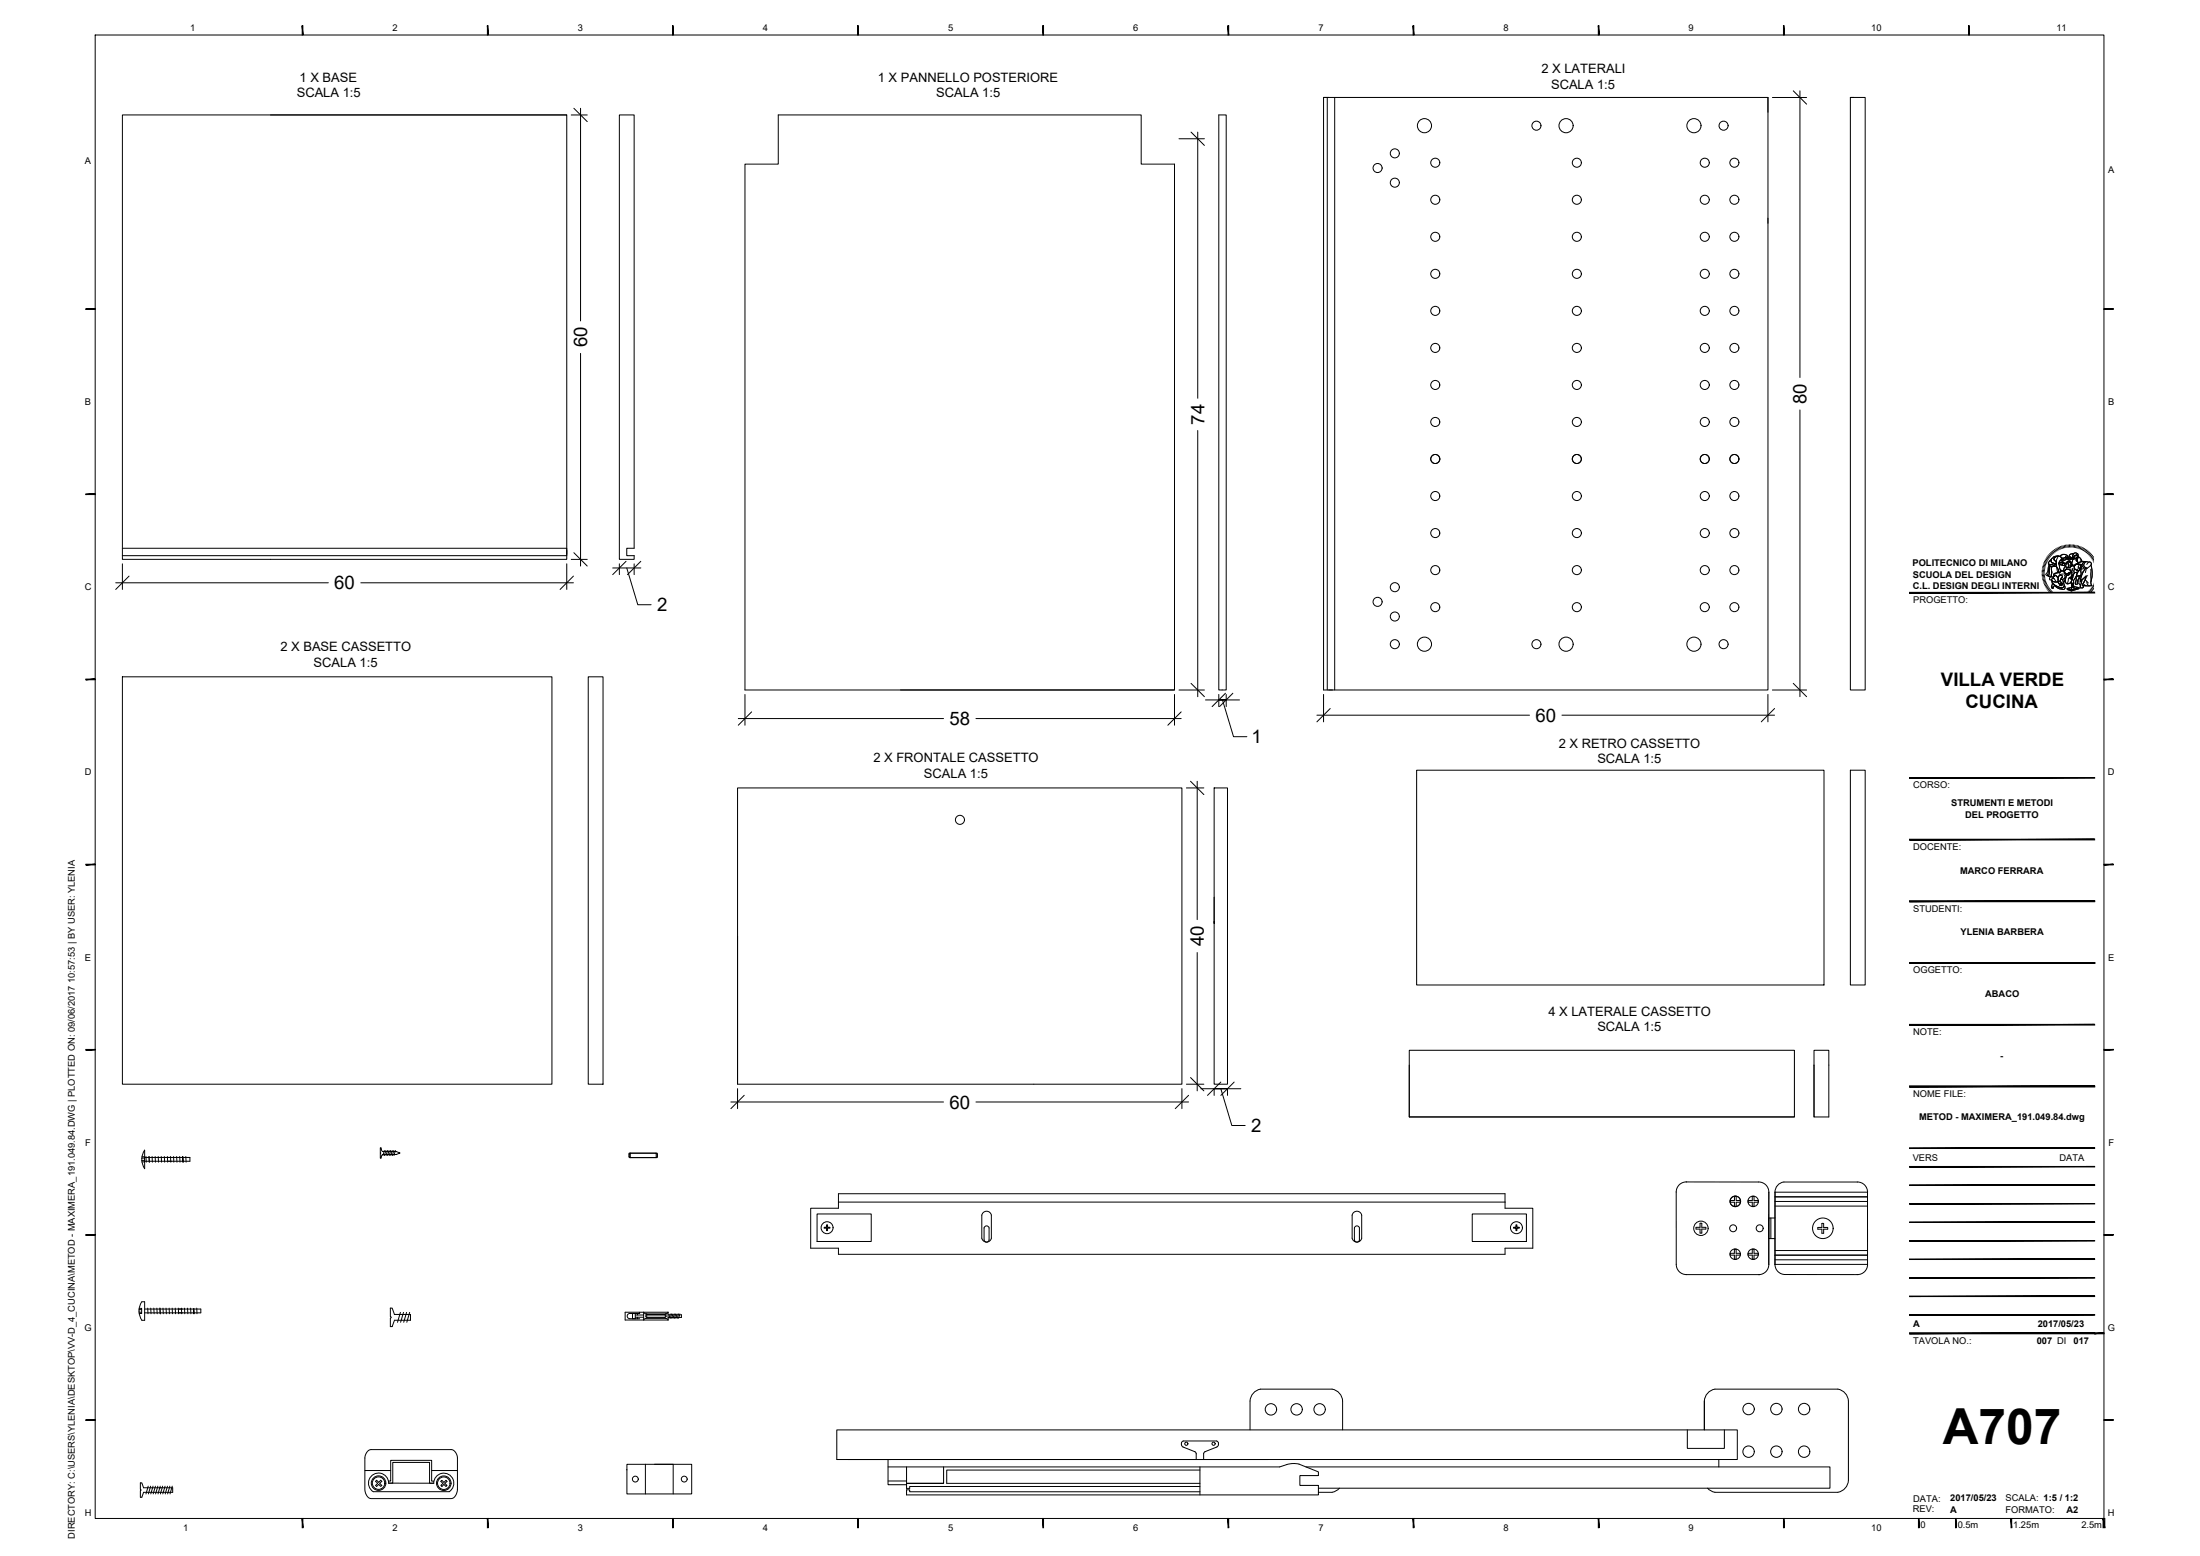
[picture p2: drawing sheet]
<svg xmlns="http://www.w3.org/2000/svg" width="594mm" height="420mm" viewBox="0 0 594 420" stroke-linecap="round" stroke-linejoin="round" font-family="sans-serif">
<!-- layer: VITI E CERNIERE -->
<g fill="none" stroke="#000" stroke-width=".27">
<path d="M38.3 312.8l.2 1.4 .6 1.4M38.3 312.7h.7M38.3 313.4h.7M38.3 312.8l.2-.9 .6-1.3v5M38.4 312.3h.6v1.4h-.6M39.1 312.5h7.2M39.1 313.6h7.2M39.4 312.3l.1 1.5M40.2 312.3l.1 1.5M41.1 312.3v1.5M41.9 312.3l.1 1.5M42.7 312.3l.1 1.5"/>
<path d="M43.5 312.3l.1 1.5M44.4 312.3l.1 1.5M45.2 312.3l.1 1.5M45.2 312.5h6.1v1.1h-6.1M46 312.3l.1 1.5M46.9 312.3v1.5M47.7 312.3l.1 1.5M48.5 312.3l.1 1.5M49.4 313.8l-.1-1.5 .1 1.5M50.2 312.3l.1 1.5M103.8 310.7l-.4 1.3M104.2 310.7l-.4 1.3"/>
<path d="M104.3 311.7h2.7h-3.7l-.4 1.1h-.2l.1-1.5-.1-1.4h.2l.4 1h3.7l1 .4-1 .4M104.3 310.9h2.7M104.6 310.7l-.4 1.3M105.1 310.7l-.4 1.3M105.5 310.7l-.4 1.3M105.9 310.7l-.4 1.3M106.3 310.7l-.4 1.3M106.8 310.7l-.4 1.3M169.9 311.4h7.6v1.2h-7.6zM170.2 311.4h7v1.2h-7M170.2 311.4l-.3 .3v.6l.3 .3M170.2 311.4v1.2"/>
<path d="M177.2 311.4l.3 .3v.6l-.3 .3M455.3 319.2h19.6a2.74 2.74 0 0 1 2.8 2.7M455.4 319.1a2.74 2.74 0 0 0-2.8 2.8v19.5a2.74 2.74 0 0 0 2.8 2.8M501.5 319.2a2.74 2.74 0 0 1 2.8 2.8M501.6 319.2h-19.9a2.74 2.74 0 0 0-2.4 2.7h25M218.9 326.3h7.5v-4h180v4h7.5v10.7h-7.5v1.7h-180v-1.7h-7.5zM220.6 327.8h14.7v7.4h-14.7zM223.2 330.7h.3v.7h.6v.2h-.6v.7h-.3v-.7h-.6v-.2h.6zM226.4 324.6h180M265.1 328.1v6.2a1.32 1.32 0 0 0 1.3 1.1 1.32 1.32 0 0 0 1.3-1.1M265.1 328.1a1.32 1.32 0 0 1 1.3-1 1.32 1.32 0 0 1 1.3 1M266 331.2l.7-.1 .4 .5v3.2a.69 .69 0 0 1-.7 .6 .69 .69 0 0 1-.7-.6v-3.2z"/>
<path d="M267.7 328.1v6.2M365.1 328.1v6.2M365.1 328.1a1.32 1.32 0 0 1 1.3-1 1.32 1.32 0 0 1 1.3 1M366 331.2l.7-.1 .4 .5v3.2a.7 .7 0 0 1-.7 .6 .7 .7 0 0 1-.7-.6v-3.2zM367.7 328.1v6.2a1.32 1.32 0 0 1-1.3 1.1 1.32 1.32 0 0 1-1.3-1.1M397.6 327.8h14.6v7.4h-14.6zM408.7 331.4h.7v-.7h.2v.7h.7v.2h-.7v.7h-.2v-.7h-.7zM458 331.4h1.1v-1.1h.3h.1v1.1h1.1v.5h-1.1l.1 1.1h-.5v-1.1h-1.1zM467.3 338.4h1v-1.1h.5v1.1h1.1v.5h-1.1v1.1h-.5v-1.1h-1zM468.4 323.1h.4v1.1h1.1v.4h-1.1v1.1h-.4v-1.1h-1.1v-.4h1.1zM472.1 338.4h1.1v-1.1h.5v1.1h1v.5h-1v1.1h-.5v-1.1h-1.1zM473.2 323.1h.5v1.1h1v.4h-1v1.1h-.5v-1.1h-1.1v-.4h1.1z"/>
<path d="M477.6 328.9h1.7M477.6 334.4h1.7M477.6 321.9v19.5M478.2 328.9v5.5M479.3 323.2h25M479.3 338.9h25M479.3 337.7h25M479.3 324.4h25M479.3 325.7h25M479.3 321.9v19.5M490.9 331.4h1.1v-1h.4v1h1.1v.5h-1.1v1.1h-.4v-1.1h-1.1zM504.3 321.9v19.6"/>
<path d="M37.6 353.6h.6M37.6 354.3h.6M37.6 353.3h.6v1.4h-.6M38.3 351.5h.8v5h-.8a4.5 4.5 0 0 1 0-5zM39.1 353.5h10.2M39.1 354.5h10.2M39.9 353.2l.1 1.6M40.7 353.2l.1 1.6M41.5 353.2l.1 1.6M42.4 353.2v1.6M43.2 353.2l.1 1.6M44 353.2l.1 1.6"/>
<path d="M44.8 353.2l.1 1.6M45.7 353.2v1.6M46.5 353.2l.1 1.6M47.3 353.2l.1 1.6M48.2 353.2v1.6M48.2 353.5h6v1h-6M49 353.2l.1 1.6M49.8 353.2l.1 1.6M50.6 353.2l.1 1.6M51.5 353.2v1.6M52.4 354.8l-.1-1.6 .1 1.6M53.1 353.2l.1 1.6"/>
<path d="M105.4 353.2h.5l.6 1.7h4.3v1.6h-4.3l-.6 1.7h-.5v-2.2l.3-.3-.3-.3zM108.1 354.4l-.8 2.7M109 354.4l-.8 2.7M109.8 354.4l-.8 2.7M110.6 354.4l-.7 2.7M170.8 356.1v-1.4h.8v1.4M171.6 355.7h2.2M171.6 355.1h2.2M172.1 354.7v.4M172.1 355.7v.4M172.7 356.1h-2.6a.7 .7 0 0 1-.7-.7 .7 .7 0 0 1 .7-.7h2.6v-.4h-3.9v2.1h11.6M172.7 354.3h7.7"/>
<path d="M174.4 355.4l.3-.3h4.8l.3 .3M174.4 355.4l.3 .3h4.8l.3-.3M174.4 355.4h.1M174.4 354.8h.1M174.4 356l.3-.2h4.8l.3 .2zM174.4 354.8h5.4M174.4 354.8l-.6-.5v2.1l.6-.4M174.5 354.8l.2 .1h4.8l.3-.1M179.8 355.4h.1M179.8 354.8h.1M179.8 356l.6 .4M180.4 355h3.6v.7h-3.6"/>
<path d="M180.4 354.3v2.1M180.4 354.3l-.6 .5M181 354.8l-.4 1.2M181.4 354.8l-.4 1.2M181.7 354.8l-.3 1.2M182.1 354.8l-.3 1.2M182.5 354.8l-.4 1.2M182.8 354.8l-.3 1.2M183.2 354.8l-.3 1.2M183.6 354.8l-.4 1.2M455.4 344.2h19.8M477.6 341.4a2.74 2.74 0 0 1-2.7 2.8"/>
<path d="M479.3 340.2h25M501.5 344.2a2.74 2.74 0 0 0 2.8-2.8h-25a2.74 2.74 0 0 0 2.8 2.8h19.5M98.5 397.1v5a2.47 2.47 0 0 0 1.7 2.6h21.6a2.47 2.47 0 0 0 1.7-2.6v-8.4a2.26 2.26 0 0 0-1.7-2.3h-21.6a2.26 2.26 0 0 0-1.7 2.3v3.4h7M101.4 400l.3-.3 .6 .6 .5-.6 .3 .3-.6 .5 .6 .6-.3 .3-.5-.6-.6 .6-.3-.3 .6-.6zM104.9 399.9h.6v-5.6h11.1v5.6h.5M106.1 394.9h9.9v5.6h1.1h-12.2h1.2zM116.6 397.1h6.9M169.3 395.4h17.5v8h-17.5zM174.3 395.4v8M176.8 395.4h5v8M226 394.1h238.1v2M228.9 394.1h113.6"/>
<path d="M239.8 396.1h105.8l2.4-.8 1.7-.1 1.1 .2 5.2 2.1v.9h-5v2.7h5v2.6h-111.2v-1.4h.8v.5h78.4M239.8 394.1v6.8h5M239.8 399.9h5M240.8 394.1h-14.8v-8h243.1v8h-5M244.8 396.1v5.8h.8v-.5h78.4M254.8 396.1v4.4h-10h10M322.6 392l.4 .6M322.6 392l-3.1-1.3a.91 .91 0 0 1-.5-.8 .91 .91 0 0 1 .5-.8h9a.89 .89 0 0 1 .6 .8 .89 .89 0 0 1-.5 .8l-3.2 1.3M323 392.5v1.6M324 396.1v7.6M324 397h-68.4v3.5h68.4M325 392.5v1.6"/>
<path d="M325.5 392l-.5 .6M337.6 386.1v-7.8a3.4 3.4 0 0 1 2.8-3.2h19.3a3.4 3.4 0 0 1 2.9 3.2l-.1 7.8M352.7 396.1h141.5v5.8h-138.2M455.6 386.1v5h10v-5M460.2 386.1v-7.8a3.4 3.4 0 0 1 2.9-3.2h33.2a3.4 3.4 0 0 1 2.8 3.2v21.4a3.5 3.5 0 0 1-2.8 3.3h-33.2l-1.3-.5-.7-.7M37.9 400.4h.4l.5 1.3h7.8v1.3h-7.8l-.5 1.3h-.4v-1.7l.2-.2-.2-.3zM40 401.3l-.6 2.1M40.7 401.3l-.6 2.1M41.3 401.3l-.6 2.1M42 401.3l-.6 2.1M42.6 401.3l-.6 2.1M43.1 401.7h.1"/>
<path d="M43.3 401.3l-.6 2.1M43.9 401.3l-.6 2.1M44.6 401.3l-.6 2.1M45.2 401.3l-.6 2.1M45.9 401.3l-.6 2.1M46.5 401.3l-.6 2.1M105 400.5a2.73 2.73 0 0 0-4.1-2.4 2.73 2.73 0 0 0-.1 4.7h20.5a2.71 2.71 0 0 0-.2-4.7 2.71 2.71 0 0 0-4 2.4M119 400l.3-.3 .6 .6 .5-.6 .3 .3-.6 .6 .6 .5-.3 .3-.5-.6-.6 .6-.3-.3 .6-.5zM361.7 401.8l-.7 .7-1.3 .5h-3.7"/>
<circle cx="223.3" cy="331.5" r="1.61"/>
<circle cx="409.5" cy="331.5" r="1.61"/>
<circle cx="459.3" cy="331.7" r="1.94"/>
<circle cx="468" cy="331.7" r=".94"/>
<circle cx="468.6" cy="338.7" r="1.42"/>
<circle cx="468.6" cy="324.4" r="1.42"/>
<circle cx="473.4" cy="324.4" r="1.42"/>
<circle cx="473.4" cy="338.7" r="1.42"/>
<circle cx="475.2" cy="331.7" r=".94"/>
<circle cx="492.2" cy="331.7" r="2.78"/>
<circle cx="171.6" cy="399.4" r=".79"/>
<circle cx="184.8" cy="399.4" r=".79"/>
<circle cx="320.3" cy="389.8" r=".43"/>
<circle cx="327.7" cy="389.8" r=".43"/>
<circle cx="343.2" cy="380.6" r="1.54"/>
<circle cx="350.1" cy="380.6" r="1.54"/>
<circle cx="356.3" cy="380.6" r="1.54"/>
<circle cx="472.2" cy="380.5" r="1.54"/>
<circle cx="472.2" cy="392" r="1.54"/>
<circle cx="479.7" cy="392" r="1.54"/>
<circle cx="479.7" cy="380.5" r="1.54"/>
<circle cx="487.2" cy="392" r="1.54"/>
<circle cx="487.2" cy="380.5" r="1.54"/>
<circle cx="102.2" cy="400.5" r="1.96"/>
<circle cx="102.2" cy="400.5" r="1.69"/>
<circle cx="119.8" cy="400.5" r="1.96"/>
<circle cx="119.8" cy="400.5" r="1.69"/>
</g>
<!-- layer: ARREDI -->
<g fill="none" stroke="#000" stroke-width=".27">
<path d="M73 31h80v120h-120v-120h120M167.2 31h4v117h-2v2h2v1h-4zM329.1 31h2v155.3h-2zM357.4 26.3h120v160h-120zM358.4 26.3v160M360.4 26.3v160M477.4 26.3v4M499.7 26.3h4v160h-4zM499.7 26.3h1M477.4 58.9v1.4M33 148h120v2h-120M153 148.6v1"/>
<path d="M33 182.8h116v110h-116zM158.8 182.8h4v110h-4zM243.2 186.3h74v-142h-9v-13.3h-98v13.3h-9v142h116M358.8 186.3h1M327.9 212.8h3.6v80h-3.6zM382.5 208h110v58h-110zM499.7 208h4v58h-4zM199.2 252.8v40h120v-80h-120v80M327.9 242.3v7.1v-.6M380.6 287.6v14h104M380.6 283.6h104v18h-104zM489.8 283.6h4v18h-4z"/>
<path d="M489.8 287.6v14"/>
<circle cx="384.7" cy="33.9" r="1.91"/>
<circle cx="414.9" cy="33.9" r="1.22"/>
<circle cx="422.9" cy="33.9" r="1.91"/>
<circle cx="457.4" cy="33.9" r="1.91"/>
<circle cx="465.4" cy="33.9" r="1.22"/>
<circle cx="372" cy="45.4" r="1.22"/>
<circle cx="376.7" cy="41.4" r="1.22"/>
<circle cx="376.7" cy="49.3" r="1.22"/>
<circle cx="387.6" cy="53.9" r="1.22"/>
<circle cx="387.6" cy="43.9" r="1.22"/>
<circle cx="425.8" cy="43.9" r="1.22"/>
<circle cx="425.8" cy="53.9" r="1.22"/>
<circle cx="460.3" cy="43.9" r="1.22"/>
<circle cx="460.3" cy="53.9" r="1.22"/>
<circle cx="468.3" cy="53.9" r="1.22"/>
<circle cx="468.3" cy="43.9" r="1.22"/>
<circle cx="387.6" cy="63.9" r="1.22"/>
<circle cx="387.6" cy="73.9" r="1.22"/>
<circle cx="425.8" cy="63.9" r="1.22"/>
<circle cx="425.8" cy="73.9" r="1.22"/>
<circle cx="460.3" cy="63.9" r="1.22"/>
<circle cx="460.3" cy="73.9" r="1.22"/>
<circle cx="468.3" cy="63.9" r="1.22"/>
<circle cx="468.3" cy="73.9" r="1.22"/>
<circle cx="387.6" cy="83.9" r="1.22"/>
<circle cx="387.6" cy="93.9" r="1.22"/>
<circle cx="425.8" cy="83.9" r="1.22"/>
<circle cx="425.8" cy="93.9" r="1.22"/>
<circle cx="460.3" cy="83.9" r="1.22"/>
<circle cx="460.3" cy="93.9" r="1.22"/>
<circle cx="468.3" cy="83.9" r="1.22"/>
<circle cx="468.3" cy="93.9" r="1.22"/>
<circle cx="387.6" cy="103.9" r="1.22"/>
<circle cx="387.6" cy="113.9" r="1.22"/>
<circle cx="425.8" cy="103.9" r="1.22"/>
<circle cx="425.8" cy="113.9" r="1.22"/>
<circle cx="460.3" cy="103.9" r="1.22"/>
<circle cx="460.3" cy="113.9" r="1.22"/>
<circle cx="468.3" cy="103.9" r="1.22"/>
<circle cx="468.3" cy="113.9" r="1.22"/>
<circle cx="387.6" cy="123.9" r="1.22"/>
<circle cx="387.6" cy="133.9" r="1.22"/>
<circle cx="425.8" cy="123.9" r="1.22"/>
<circle cx="425.8" cy="133.9" r="1.22"/>
<circle cx="460.3" cy="123.9" r="1.22"/>
<circle cx="460.3" cy="133.9" r="1.22"/>
<circle cx="468.3" cy="123.9" r="1.22"/>
<circle cx="468.3" cy="133.9" r="1.22"/>
<circle cx="376.7" cy="158.6" r="1.22"/>
<circle cx="387.6" cy="153.9" r="1.22"/>
<circle cx="387.6" cy="143.9" r="1.22"/>
<circle cx="425.8" cy="143.9" r="1.22"/>
<circle cx="425.8" cy="153.9" r="1.22"/>
<circle cx="460.3" cy="153.9" r="1.22"/>
<circle cx="460.3" cy="143.9" r="1.22"/>
<circle cx="468.3" cy="153.9" r="1.22"/>
<circle cx="468.3" cy="143.9" r="1.22"/>
<circle cx="372" cy="162.5" r="1.22"/>
<circle cx="376.7" cy="173.9" r="1.22"/>
<circle cx="376.7" cy="166.5" r="1.22"/>
<circle cx="384.7" cy="173.9" r="1.91"/>
<circle cx="387.6" cy="163.9" r="1.22"/>
<circle cx="414.9" cy="173.9" r="1.22"/>
<circle cx="422.9" cy="173.9" r="1.91"/>
<circle cx="425.8" cy="163.9" r="1.22"/>
<circle cx="457.4" cy="173.9" r="1.91"/>
<circle cx="460.3" cy="163.9" r="1.22"/>
<circle cx="465.4" cy="173.9" r="1.22"/>
<circle cx="468.3" cy="163.9" r="1.22"/>
<circle cx="259.2" cy="221.4" r="1.22"/>
</g>
<!-- layer: G-ANNO-LOGO -->
<g fill="none" stroke="#000" stroke-width=".27">
<path d="M551.4 154.7h.7M551.4 154.4h.7M551.4 154l.7 .1M551.5 153.6l.7 .1M551.5 153.3l.7 .1M551.6 152.9l.7 .2M551.7 152.6l.7 .2M551.8 152.3l.7 .2M551.9 151.9l.7 .3M552.1 151.6l.6 .3M552.1 155l-.7 .1M552.1 155.4h-.7"/>
<path d="M552.1 155.7l-.6 .1M552.2 156l-.7 .1M552.2 151.3l.6 .3M552.3 156.3l-.7 .2M552.3 156.6l-.6 .2M552.4 151l.6 .3M552.4 157l-.6 .2M552.6 157.3l-.7 .2M552.6 150.6l.6 .4M552.7 157.6l-.6 .2M552.8 150.4l.5 .3M552.8 157.9l-.6 .3"/>
<path d="M553 158.1l-.6 .4M553 150.1l.5 .4M553.1 158.4l-.5 .4M553.2 149.8l.5 .4M553.3 152.4h.7a.85 .85 0 0 0 1.2-.1l.1 .6-.9 .1a.81 .81 0 0 1-1.1-.5zM553.3 158.7l-.5 .4M553.3 152.3l.1 .5M553.5 149.5l.4 .5M553.5 152.8l-.3 .6-.1 1.3-.4 .7 .4 .2M553.5 159l-.5 .4M553.6 151.4l.3-.3v.3a.81 .81 0 0 0 .9 .8l.4 .1-.2 .1a.73 .73 0 0 1-1 0l-.4 .1a.51 .51 0 0 1-.5-.5 .51 .51 0 0 1 .4-.5zM553.7 149.3l.5 .4"/>
<path d="M553.7 159.2l-.5 .4M553.7 152.9l-.3 .6v1.3l-.3 .7 .8 .2M553.7 152.9l.5 .1-.3 .6 .1 2.1-.3 .1-.6-.3 .3-.7v-1.4zM553.9 151.1l-.5 .5a.44 .44 0 0 0-.3 .6 .44 .44 0 0 0 .5 .3l.5-.1 .5 .2 .6-.3M553.9 159.5l-.5 .4M554 149l.4 .5M554 156.5a1.23 1.23 0 0 0 1.8 .5M554 150.9l.7-.6 1.2-.1a.87 .87 0 0 0-.9 .2 .87 .87 0 0 0-.2 .9l.5 .2-.1 .8-.5-.1a.77 .77 0 0 1-.8-.8zM554.1 156.8l.1 .6 .7 .7 2 .8M554.1 156.8l.6 .3 1.1-.1 .3 1 .3-.2 .2 .3-.1-.5 .3 .4-.2-.4 .4 .1-.8-.7 .3-.7 .4 .1 .4 1.1a.79 .79 0 0 1 0 .9 .79 .79 0 0 1-1 .3l-1.6-.8-.5-.5zM554.1 159.7l-.4 .5M554.2 152.9h1.1l.6 1.2v.4l-.4 .2a.6 .6 0 0 0-.8 .7l.1 .1-.4 .4a.56 .56 0 0 1-.5-.8l.1-1.7z"/>
<path d="M554.2 153l-.3 .4 .1 2.3M554.2 148.8l.5 .5M554.3 157.5l-.1 .2a.82 .82 0 0 0 0 1.2l.3-.2-.2-.1a.51 .51 0 0 1 .5-.4 .51 .51 0 0 1 .5 .3l.8 .5a1.3 1.3 0 0 0 1.5-.1l-.2-.8M554.3 157.5l1.5 1a1.01 1.01 0 0 0 1.7-.4 .66 .66 0 0 1 0 .9 .66 .66 0 0 1-.9 .1l-1.3-.6a.44 .44 0 0 0-.5-.3 .44 .44 0 0 0-.4 .4v.3h-.2a.82 .82 0 0 1 0-1.2zM554.4 159.9l-.5 .5M554.5 155.9h-.1a.5 .5 0 0 0-.7-.1 .5 .5 0 0 0 0 .8 .73 .73 0 0 1 .8-.4 .73 .73 0 0 1 .6 .6M554.5 148.6l.4 .5M554.7 155.6l.4-.3 .1 .2a.73 .73 0 0 1 .5 1l.1 .5a1.53 1.53 0 0 1-1.7-.2l-.2-.3 .7-.3-.1-.2zM554.7 154.9l1.2-.4 .2 .2 .4-.5 .8 .1 .4 .4a.99 .99 0 0 1 0 1.2 .99 .99 0 0 1-1.1 .4l.1-.3a.44 .44 0 0 0-.1-.7 .44 .44 0 0 0-.6 .3l-.2 .4-.6-.6a.34 .34 0 0 1-.5 0 .34 .34 0 0 1 0-.5zM554.8 148.4l.4 .5M554.9 150.5a.93 .93 0 0 1 1.1-.3 .93 .93 0 0 1 .6 .9l-.3 .3a1.01 1.01 0 0 0-.2 1.5 1 1 0 0 0 .7 1.2l-.4 .1-.3 .5-.2-.2v-.5l-.6-1.3v-1.2a.56 .56 0 0 1-.6-.3 .56 .56 0 0 1 .2-.7zM555 155.3l.8 .7"/>
<path d="M555.1 155.4l-.6 .4 .1 .4M555.1 148.2l.4 .6M555.3 152.9h-1.4a.68 .68 0 0 0-.8 .1 .68 .68 0 0 0-.1 .8l-.1 .6-.5 .7 .3 .3M555.4 148l.3 .6M555.4 153.2l.3 1.4M555.7 150.5l-.4 1v1.5l.5 .7 .2 1 .3-.1 .1-.4 .4-.1a1.04 1.04 0 0 1-.7-1.4 .95 .95 0 0 1 .3-1.3 .84 .84 0 0 0 0-1.1 .84 .84 0 0 0-1.1-.2l-.8 .3-.5 .5-.1 .5a.81 .81 0 0 0 .9 .8l.3 .1M555.7 147.8l.3 .6M555.8 154.5l-.3 .2a.72 .72 0 0 0-.9 .7l.2 .1M555.9 150.2a1 1 0 0 0-1.2 1l.5 .3M556.1 147.7l.2 .6M556.2 155.3a.47 .47 0 0 1 .7 .1 .47 .47 0 0 1-.3 .7l-.4 .9 .8 .7-.4-.1 .2 .4-.3-.4 .1 .5-.2-.3-.3 .2 .1-.3-.4-.5v-1.2zM556.2 155.3a.47 .47 0 0 1 .7 .1 .47 .47 0 0 1-.3 .7l-.4 .9 .8 .7-.4-.1 .2 .4-.3-.4 .1 .5-.2-.3-.3 .2 .1-.2-.4-.6v-1.2z"/>
<path d="M556.2 151.5l.3-.3 .6-.1-.1 .6-1.1 .5zM556.2 152l.8-.2 .2 .2-.3 .1 .1 .5a.6 .6 0 0 1-.8-.6zM556.2 152a.56 .56 0 0 0 .8 .6M556.3 150.2l.7-.5 1.1 .2a.3 .3 0 0 1 .3 .3 .3 .3 0 0 1-.4 .3l-.2-.2-.7 .5-.5-.2M556.4 147.6l.2 .6M556.5 150l1.1-.3 .7 .4a.22 .22 0 0 1 .1 .3 .22 .22 0 0 1-.3 .1l-.3-.2-.5 .4-.3 .1-.7-.5zM556.6 150.6l.7 .1 .5-.4 .3 .2-.2 .6-.4 .2-.4-.2-.6 .1zM556.7 147.4l.2 .7M556.8 154.1l.7 .3 .4 .6a.76 .76 0 0 1-.4 1.1M556.9 152.1h.9l-.3 .1a.38 .38 0 0 1-.4 .5 .38 .38 0 0 1-.2-.6zM556.9 156.5l.4 1a.79 .79 0 0 1 0 .9 .79 .79 0 0 1-.9 .3M557 151.7l.2 .3"/>
<path d="M557.1 151.5l-.1 .2-1.1 .5M557.1 155l-.8 .2M557.1 147.3l.2 .7M557.1 151.1l-.3 .5M557.2 154.7l.7 .5M557.3 152a.33 .33 0 0 0-.4 .3 .33 .33 0 0 0 .4 .4 .33 .33 0 0 0 .2-.5l.3-.1h-.6M557.4 155.1a.7 .7 0 0 1 .1 1 .7 .7 0 0 1-.9 .2M557.4 154.4v-.3l.6-.5 1 .3 .1 .3a.25 .25 0 0 1 .2 .4 .25 .25 0 0 1-.4 0l-1 .4 .6 .4 .4-.3 .1-.4a.44 .44 0 0 0 .3-.4 .44 .44 0 0 0-.4-.4l-.9-.2-.6 .7-.1-.1v-.5l.4-.8 .3 .2h1.1l.5-.4-.1-.3 .7 .2 .1 1a.71 .71 0 0 0-.1 1l-.4 .6-.4 .2-.2 .5-.3-.1 .2 .3a.23 .23 0 0 1 .3 0 .23 .23 0 0 1 0 .4l.2-.3-.2 .5a.89 .89 0 0 1-1.1 .9l-.9-.7 .3-.6 .2-1.1M557.4 154.1l.6-.5 .6 .1 .5 .4a.3 .3 0 0 1 .1 .5 .3 .3 0 0 1-.4 0l-.3 .2a.5 .5 0 0 1-.5 .3 .5 .5 0 0 1-.5-.5zM557.4 147.2l.2 .7M557.4 157l.8 .6M557.6 151.1h.1"/>
<path d="M557.7 150.7l.2 .1M557.7 153a1.27 1.27 0 0 0-.4 1.3M557.7 156.4l.1 .9M557.8 147.2l.1 .7M557.8 150.7v.1M557.9 155l1.1-.4-.1 .5-.5 .3zM557.9 155.8l-.3 .9-.4 .5M558 155.1l-.1 .1M558.1 150.9l.8-.2a.29 .29 0 0 1 .2 .4 .29 .29 0 0 1-.5 .1zM558.1 147.1l.1 .7M558.1 150.5l-.2 .6-.3 .2-.5-.2-.5 .1M558.2 151.7l.8-.2 .6 1.1a.22 .22 0 0 1-.2 .3 .22 .22 0 0 1-.2-.1 .22 .22 0 0 1 .1-.3l-.2-.7a.44 .44 0 0 0-.6-.1 .44 .44 0 0 0 0 .7l.1 .3a.46 .46 0 0 1-.4 .5 .46 .46 0 0 1-.5-.4z"/>
<path d="M558.2 158.9l1.1 .4v.2l-1.1-.3zM558.2 158.9l2-.5 1.2 .3-2.1 .6zM558.5 151.7l.4-.1 .4 .7a.64 .64 0 0 1-.1 .7 .64 .64 0 0 1-.6 .2zM558.5 147.1v.7M558.5 150.7l.1-.3a.5 .5 0 0 1 .6 0 .5 .5 0 0 1 .2 .6h-.3M558.6 155.2h.1M558.6 156.1l-.4 1.5 1.1-.2M558.6 150.4a.5 .5 0 0 1 .5 0 .5 .5 0 0 1 .3 .6h-.3l-.2-.3v.1l-.4-.1zM558.6 154.8l.2 .1M558.7 155.1h.1M558.7 154.9h.1M558.8 151.9h.1"/>
<path d="M558.8 151.8l-.2 .2M558.8 147.1v.7M558.9 150.8l-.4-.1-.4 .2h.3a.36 .36 0 0 0 .4 .3 .36 .36 0 0 0 .3-.4l-.2-.1 .1 .2M558.9 153.2l.1 .7M558.9 155.9l.3 .1 .2-.6 .4-.1-.2 1-.2 .3a.23 .23 0 0 0 0-.4 .23 .23 0 0 0-.3 0zM559 154.6l-.2 .5a.5 .5 0 0 1-.8 0M559 151.7l.3 .3-.1 .1M559.2 151.9a.43 .43 0 0 0-.7-.2 .43 .43 0 0 0 0 .7 .49 .49 0 0 1 0 .8 .49 .49 0 0 1-.7-.5l.3-.9 .7-.3 .5 .2 .3 .9a.23 .23 0 0 1-.2 .3 .23 .23 0 0 1-.2-.3M559.2 147.1v.7M559.3 152.2l-.2 .1M559.3 152a.41 .41 0 0 1-.1 .6 .41 .41 0 0 1-.6 0v-.1M559.3 152.9l-.3 .3h-.4"/>
<path d="M559.3 159.3l2.1-.6v.3l-2.1 .6zM559.3 159.3v.2M559.4 150.9l.2-.1 .1 .6-.3 .7M559.4 155.4h.1M559.4 156v.6l.2-.3M559.5 150.5l.1 .4M559.5 152.5l-.1-.5a.89 .89 0 0 0 .1-1.2l-.3-.3a.39 .39 0 0 1-.5-.4 .39 .39 0 0 1 .3-.4l.3-.1a.3 .3 0 0 1 .5-.1 .3 .3 0 0 1-.1 .5l.1 1.1 .2-.1v-.4a.4 .4 0 0 0 .3 .3 .4 .4 0 0 0 .4-.1v.6l.2-.1 .4 .7-1.1 .7M559.5 147.1v.7M559.6 155.8l-.1 .2-.1-.2M559.6 152.7l.5 .2M559.6 153.5l-.1 1.3M559.7 157.5l.2-.1 .1 1.1-.3-.6-.3 .7z"/>
<path d="M559.7 154.6l-.3 .4v.4M559.8 155.3l-.4 .1-.2 .6h-.3l.3 .2h.2M559.9 153.5l-.5 .9M559.9 147.1l-.1 .7M559.9 149.5l-.5 .1a.62 .62 0 0 0-.6 .7M560 150.6l.3 .3 .4-.1M560 149.4l.7-.1 .5 .5-.1 .8-.4 .9v-.8l.3-.4a.36 .36 0 0 0-.2-.4 .36 .36 0 0 0-.4 .1l-.3 .2-.1 .8-.2 .1-.1-.9zM560.1 149.4h.8l.3 .5-.2 1.3-.3 .3v-.7l.3-.5a.32 .32 0 0 0-.1-.4 .32 .32 0 0 0-.5 .1h-.2l-.2 1-.2 .1-.1-.9zM560.2 152.6l.1-.1a.93 .93 0 0 1 1.2-.1 .62 .62 0 0 1 .8 .4 .62 .62 0 0 1-.5 .8 .88 .88 0 0 1-.7 .5 .88 .88 0 0 1-.8-.5zM560.2 150h.3a.3 .3 0 0 1 .4 0 .3 .3 0 0 1 .1 .3l-.3 .4a.4 .4 0 0 1-.4 .2 .4 .4 0 0 1-.3-.3zM560.2 150.3l.2 .1M560.2 154.6l.8-.1-.6 1.6a1.5 1.5 0 0 0-.5 1.5l-.2-.1-.3 .6-.1-1z"/>
<path d="M560.2 154.6l-.9 2.7 .2 .8-.2 .9 .4-1.1 .4 .9-.2-1.4-.4 .7M560.3 147.2l-.1 .6M560.3 150.7l.1 .1M560.3 153.7a.62 .62 0 0 0-.1 .9l.9-.1 .4-.6M560.3 150.4h.1M560.3 150.6l.1 .1M560.6 147.2l-.1 .7M560.6 150.5h.2M560.7 155.6l.8-.1-.5 1.3 .1 .8-.3 .1-.4-.1zM560.7 150.5v.1M560.9 151.3l.4 .6M560.9 153.8h.1"/>
<path d="M561 147.3l-.2 .7M561 152.2a2.29 2.29 0 0 1 1.9-.5l-.7 .9zM561 154.5l-.6 1.6a1.47 1.47 0 0 0-.5 1.5M561.1 153.7l-.3 .1M561.1 150.3l.7 .5 .5 .8-.3 .1a.63 .63 0 0 1-.9 .1 .63 .63 0 0 1-.1-.8zM561.1 150.3l.6 .4 .4 .6M561.1 154v.1M561.3 147.4l-.2 .7M561.4 158.7v.3l-2.1 .6-1.1-.4v-.3l1.1 .4 2.1-.6a5.9 5.9 0 0 0-3.2 .2M561.5 155.5l-.5 1.3 .1 .8-.2 .1-.5-.1 .3-2M561.6 147.5l-.2 .7M561.7 153.7l.3-.1-.1 .8a.69 .69 0 0 1-.3 1.1l-.9 .1 .3-1.1z"/>
<path d="M561.7 153.4l-.1 .3M561.7 152.4l.3 .1 .2 .3M561.7 151.2l.6 .4M561.9 155.5l-1.2 .1M561.9 156.8l-.1 .3 .2 .2M562 147.7l-.3 .6M562 153.6v1.3l-.3 1a1.81 1.81 0 0 0-.1 2l.2 .2M562.2 156.6l1.1-1-.6 1.6a1.28 1.28 0 0 0-.1 1.4l-.1 .1a.46 .46 0 0 1-.7 0 .46 .46 0 0 1 .1-.7zM562.2 152.6a1.05 1.05 0 0 1 1.7-.8 .56 .56 0 0 1 .8 .2 .56 .56 0 0 1-.3 .8l-.3 .2a1.09 1.09 0 0 1-1.9-.2M562.2 152.8l-.4 .6a.65 .65 0 0 1-.4 .6 .65 .65 0 0 1-.7 0l-.2-.2a.74 .74 0 0 1-.2-1.1l.7-.3a.33 .33 0 0 1 .4 .1 .33 .33 0 0 1-.2 .5v.2a.22 .22 0 0 0 .2 .3 .22 .22 0 0 0 .3-.2l.2-.4-.2-.5-.6-.2-.9 .4-.1 .5M562.3 154.4v.5M562.3 147.8l-.3 .6"/>
<path d="M562.6 148l-.3 .6M562.7 153.5l-.9 .1M562.7 157.8l.6 .4M562.9 148.1l-.3 .6M562.9 151.6a2.46 2.46 0 0 0-1.9 .6M563.1 156.6l.8 .8M563.2 153.5a6.7 6.7 0 0 0-1.4 3.5l1.5-1.4 .5-.1M563.2 151.7a.92 .92 0 0 0-.5 1 .92 .92 0 0 0 .9 .7M563.2 151.7l.7 .1a.51 .51 0 0 1 .7 .1 .51 .51 0 0 1 0 .7l.3 1.1a8.3 8.3 0 0 1-.3 3.7l.3 .7-1.9 .1a.45 .45 0 0 1-.6-.3 .45 .45 0 0 1 .3-.6l.6-1.7-1.5 1.4a5.9 5.9 0 0 1 1.5-3.5l.3-.1a.93 .93 0 0 1-.9-.7 .93 .93 0 0 1 .5-1zM563.2 148.3l-.3 .6M563.3 155.6l-.5 1.6a1.26 1.26 0 0 0-.2 1.4l-.3 .2a.41 .41 0 0 1-.5-.1 .41 .41 0 0 1 0-.6l.4-1.5M563.4 153.5l-.3 1.1"/>
<path d="M563.5 157l.2 .9 .5 .3M563.5 148.5l-.4 .6M563.8 152.1l-.3 .3M563.8 148.7l-.4 .6M563.9 159.8l.4 .5M564.1 159.6l.5 .5M564.1 149l-.5 .5M564.3 159.3l.5 .5M564.4 149.2l-.5 .5M564.5 159.1l.5 .4M564.6 153.7v3.3M564.6 149.5l-.5 .4"/>
<path d="M564.6 152.6a9.7 9.7 0 0 1 0 5l.3 .5h-2.4M564.7 158.8l.6 .4M564.9 149.7l-.6 .5M564.9 158.6l.6 .3M565.1 150l-.6 .4M565.1 158.3l.6 .3M565.2 158l.6 .3M565.3 150.3l-.6 .4M565.4 157.7l.6 .3M565.5 150.6l-.6 .3M565.5 157.4l.6 .3M565.6 157.1l.7 .2"/>
<path d="M565.7 150.9l-.6 .3M565.7 156.8l.7 .2M565.8 156.5l.7 .2M565.9 151.2l-.6 .3M565.9 156.2l.7 .1M566 155.9l.6 .1M566 155.5l.7 .1M566 151.5l-.6 .3M566 155.2l.7 .1M566 155h.7M566.2 151.8l-.7 .3M566.3 152.2l-.7 .2"/>
<path d="M566.4 152.5l-.7 .2M566.5 152.9l-.7 .1M566.6 153.2l-.7 .1M566.6 153.6l-.6 .1M566.7 153.9l-.7 .1M566.7 154.3h-.7M566.7 154.6h-.7M554.6 160.1l-.4 .5M554.9 160.3l-.4 .6M555.1 160.5l-.3 .6M555.4 160.7l-.3 .6M555.7 160.9l-.3 .6"/>
<path d="M556 161l-.3 .6M556.3 161.1l-.3 .7M556.6 161.3l-.3 .6M556.9 161.4l-.2 .6M557.2 161.5l-.2 .6M557.5 161.5l-.1 .7M557.8 161.6l-.1 .7M558.2 161.7l-.1 .6M558.5 161.7l-.1 .7M558.8 161.7v.7M559.1 161.7v.7M559.5 161.7v.7"/>
<path d="M559.8 161.7l.1 .7M560.1 161.6l.1 .7M560.4 161.6l.2 .6M560.7 161.5l.2 .7M561.1 161.4l.2 .7M561.4 161.3l.2 .7M561.7 161.2l.2 .6M562 161.1l.3 .6M562.3 160.9l.3 .6M562.5 160.8l.4 .6M562.8 160.6l.4 .6M563.1 160.4l.4 .6"/>
<path d="M563.4 160.2l.4 .6M563.6 160l.4 .5"/>
</g>
<!-- layer: G-ANNO-TTLB -->
<g fill="#fff" stroke="#fff" stroke-width=".27">
<path d="M540.6 160l30.8 4.4-5.8-4.4zM540.6 160l30.8 4.4h-30.8z"/>
<path d="M565.6 145.5h5.8l-5.8 14.5zM571.4 145.5l-5.8 14.5 5.8 4.4z"/>
</g>
<path d="M540.6 160h25v-14.5h5.8v18.9h-30.8z" fill="none" stroke="#fff" stroke-width=".27"/>
<g fill="#000" stroke="#000" stroke-width=".27">
<path d="M81.6 7l.2 2.5v-2.5zM81.6 7l.2 2.5h-.2z"/>
<path d="M131.6 7l.2 2.5v-2.5zM131.6 7l.2 2.5h-.2z"/>
<path d="M181.6 7l.2 2.5v-2.5zM181.6 7l.2 2.5h-.2z"/>
<path d="M231.6 7l.2 2.5v-2.5zM231.6 7l.2 2.5h-.2z"/>
<path d="M281.6 7l.2 2.5v-2.5zM281.6 7l.2 2.5h-.2z"/>
<path d="M331.6 7l.2 2.5v-2.5zM331.6 7l.2 2.5h-.2z"/>
<path d="M381.6 7l.2 2.5v-2.5zM381.6 7l.2 2.5h-.2z"/>
<path d="M431.6 7l.2 2.5v-2.5zM431.6 7l.2 2.5h-.2z"/>
<path d="M481.6 7l.2 2.5v-2.5zM481.6 7l.2 2.5h-.2z"/>
<path d="M531.6 7l.2 2.5v-2.5zM531.6 7l.2 2.5h-.2z"/>
<path d="M23.2 83.5h2.5v-.1zM23.2 83.4h2.5l-2.5 .1z"/>
<path d="M568.1 83.5h2.5v-.1zM568.1 83.4h2.5l-2.5 .1z"/>
<path d="M23.2 133.5h2.5v-.1zM23.2 133.4h2.5l-2.5 .1z"/>
<path d="M568.1 133.5h2.5v-.1zM568.1 133.4h2.5l-2.5 .1z"/>
<path d="M515.6 160.1h50v-.2zM515.6 159.9h50l-50 .2z"/>
<path d="M23.2 183.6h2.5v-.2zM23.2 183.4h2.5l-2.5 .2z"/>
<path d="M568.1 183.6h2.5v-.2zM568.1 183.4h2.5l-2.5 .2z"/>
<path d="M515.6 210.1h50v-.2zM515.6 209.9h50l-50 .2z"/>
<path d="M23.2 233.5h2.5v-.1zM23.2 233.4h2.5l-2.5 .1z"/>
<path d="M515.6 226.8h50v-.2zM515.6 226.6h50l-50 .2z"/>
<path d="M568.1 233.5h2.5v-.1zM568.1 233.4h2.5l-2.5 .1z"/>
<path d="M515.6 243.3v.2l50-.2zM515.6 243.5l50-.2v.2z"/>
<path d="M515.6 260v.1l50-.1zM515.6 260.1l50-.1v.1z"/>
<path d="M515.6 260v.1l50-.1zM515.6 260.1l50-.1v.1z"/>
<path d="M515.6 260v.1l50-.1zM515.6 260.1l50-.1v.1z"/>
<path d="M515.6 260v.1l50-.1zM515.6 260.1l50-.1v.1z"/>
<path d="M515.6 243.5h50v-.2zM515.6 243.3h50l-50 .2z"/>
<path d="M515.6 276.6v.2l50-.2zM515.6 276.8l50-.2v.2z"/>
<path d="M23.2 283.6h2.5v-.2zM23.2 283.4h2.5l-2.5 .2z"/>
<path d="M515.6 293.3v.2l50-.2zM515.6 293.5l50-.2v.2z"/>
<path d="M515.6 293.3v.2l50-.2zM515.6 293.5l50-.2v.2z"/>
<path d="M568.1 283.6h2.5v-.2zM568.1 283.4h2.5l-2.5 .2z"/>
<path d="M515.6 320h50zM515.6 320.1l50-.1z"/>
<path d="M515.6 315h50zM515.6 315.1l50-.1z"/>
<path d="M515.6 309.9v.2l50-.2zM515.6 310.1l50-.2v.2z"/>
<path d="M23.2 333.5h2.5v-.1zM23.2 333.4h2.5l-2.5 .1z"/>
<path d="M515.6 340h50zM515.6 340.1l50-.1z"/>
<path d="M515.6 335h50zM515.6 335.1l50-.1z"/>
<path d="M515.6 330h50zM515.6 330.1l50-.1z"/>
<path d="M515.6 325h50zM515.6 325.1l50-.1z"/>
<path d="M568.1 333.5h2.5v-.1zM568.1 333.4h2.5l-2.5 .1z"/>
<path d="M515.6 359.9v.2l50-.2zM515.6 360.1l50-.2v.2z"/>
<path d="M515.6 359.9v.2l50-.2zM515.6 360.1l50-.2v.2z"/>
<path d="M515.6 355h50zM515.6 355.1l50-.1z"/>
<path d="M515.6 350h50zM515.6 350.1l50-.1z"/>
<path d="M515.6 345h50zM515.6 345.1l50-.1z"/>
<path d="M565.6 360.1h2.5v-.2zM565.6 359.9h2.5l-2.5 .2z"/>
<path d="M565.6 360.1h2.5v-.2zM565.6 359.9h2.5l-2.5 .2z"/>
<path d="M23.2 383.5h2.5v-.1zM23.2 383.4h2.5l-2.5 .1z"/>
<path d="M568.1 383.5h2.5v-.1zM568.1 383.4h2.5l-2.5 .1z"/>
<path d="M81.6 410l.2 2.5v-2.5zM81.6 410l.2 2.5h-.2z"/>
<path d="M131.6 410l.2 2.5v-2.5zM131.6 410l.2 2.5h-.2z"/>
<path d="M181.6 410l.2 2.5v-2.5zM181.6 410l.2 2.5h-.2z"/>
<path d="M231.6 410l.2 2.5v-2.5zM231.6 410l.2 2.5h-.2z"/>
<path d="M281.6 410l.2 2.5v-2.5zM281.6 410l.2 2.5h-.2z"/>
<path d="M331.6 410l.2 2.5v-2.5zM331.6 410l.2 2.5h-.2z"/>
<path d="M381.6 410l.2 2.5v-2.5zM381.6 410l.2 2.5h-.2z"/>
<path d="M431.6 410l.2 2.5v-2.5zM431.6 410l.2 2.5h-.2z"/>
<path d="M481.6 410l.2 2.5v-2.5zM481.6 410l.2 2.5h-.2z"/>
<path d="M518.1 410v2.5h.1zM518.1 410h.1v2.5z"/>
<path d="M528.1 410l.1 2.5v-2.5zM528.1 410l.1 2.5h-.1z"/>
<path d="M543 410l.2 2.5v-2.5zM543 410l.2 2.5h-.2z"/>
<path d="M567.9 410l.5 2.5v-2.5zM567.9 410l.5 2.5h-.5z"/>
</g>
<path d="M25.7 9.5h542.4v400.5h-542.4z" fill="none" stroke="#000" stroke-width=".27"/>
<!-- layer: QUOTE -->
<g fill="none" stroke="#000" stroke-width=".27">
<path d="M154.2 31h4.4M156.8 29.2v57.5M318.4 37.5h6.8M323.4 35.7v71.8M478.6 26.3h9.2M486 24.5v77.4M156.8 95.4v57.4M323.4 116.3v71.8M486 110.7v77.4M31.2 157.4h57.5M33 152.2v7M97.4 157.4h57.4"/>
<path d="M153 152.2v7M154.2 151h4.4M165.4 153.4h7.6M167.2 152.2v3M169.2 153.4l3 9.9h3.6M171.2 152.2v3M199.4 194h55.4M201.2 187.5v8.3M263.5 194h55.5M317.2 187.5v8.3M318.4 186.3h6.8M325.5 189h3.6"/>
<path d="M329.1 189h2h-2M329.1 187.5v3.3M330.1 189l3 9.9h3.6M331.1 187.5v3.3M331.1 189h3.6M355.6 193.1h57.4M357.4 187.5v7.4M421.8 193.1h57.4M477.4 187.5v7.4M478.6 186.3h9.2M320.4 212.8h4.7M323.3 211v37.3"/>
<path d="M323.3 257.2v37.4M197.4 297.6h57.4M199.2 294v5.4M263.5 297.6h57.5M319.2 294v5.4M320.4 292.8h4.7M324.3 294h3.6M327.9 294h3.6h-3.6M327.9 294v1.8M329.7 294l2.9 9.9h3.6M331.5 294v1.8M331.5 294h3.6"/>
</g>
<!-- layer: 0 -->
<g fill="none" stroke="#000" stroke-width=".27">
<path d="M155 29.2l3.6 3.6M321.6 35.7l3.6 3.6M484.2 24.5l3.6 3.6M34.8 155.6l-3.6 3.6M154.8 155.6l-3.6 3.6M155 149.2l3.6 3.6M169.1 151.6l-3.7 3.6M173 151.6l-3.6 3.6M203 192.2l-3.6 3.6M319 192.2l-3.6 3.6M321.6 184.5l3.6 3.6M330.9 187.2l-3.6 3.6"/>
<path d="M332.9 187.2l-3.6 3.6M359.2 191.3l-3.6 3.6M479.2 191.3l-3.6 3.6M484.2 184.5l3.6 3.6M321.5 211l3.6 3.6M201 295.8l-3.6 3.6M321 295.8l-3.6 3.6M321.5 291l3.6 3.6M329.7 292.2l-3.6 3.6M333.3 292.2l-3.6 3.6"/>
</g>
<!-- layer: QUOTE -->
<g fill="#fff" stroke="#fff" stroke-width=".27">
<path d="M90.1 155.2v4.4l5.9-4.4zM90.1 159.6l5.9-4.4v4.4z"/>
<path d="M154.6 88.1v5.9h4.4zM154.6 88.1h4.4v5.9z"/>
<path d="M177.3 161.1v4.4l3.1-4.4zM180.4 161.1v4.4h-3.1z"/>
<path d="M256.2 191.8v4.4l5.9-4.4zM256.2 196.2l5.9-4.4v4.4z"/>
<path d="M321.3 109v5.8h4.3zM321.3 109h4.3v5.8z"/>
<path d="M338.1 196.8v4.3l2.1-4.3zM340.2 196.8v4.3h-2.1z"/>
<path d="M414.5 190.9v4.4l5.8-4.4zM414.5 195.3l5.8-4.4v4.4z"/>
<path d="M483.8 103.4v5.9h4.4zM483.8 103.4h4.4v5.9z"/>
<path d="M321.1 249.8v6h4.4zM321.1 249.8h4.4v6z"/>
<path d="M256.2 295.4v4.4l5.9-4.4zM256.2 299.8l5.9-4.4v4.4z"/>
<path d="M337.7 301.7v4.4l3.1-4.4zM340.8 301.7v4.4h-3.1z"/>
</g>
<text font-size="13.4" x="524.6" y="389.8">A707</text>
<g font-size="5">
<text x="158.5" y="93.8" transform="rotate(-90 158.5 93.8)">60</text>
<text x="487.8" y="109.1" transform="rotate(-90 487.8 109.1)">80</text>
<text x="325.2" y="114.7" transform="rotate(-90 325.2 114.7)">74</text>
<text x="90.3" y="159.1">60</text>
<text x="177.5" y="165.1">2</text>
<text x="524.1" y="185.2">VILLA VERDE</text>
<text x="530.8" y="191.2">CUCINA</text>
<text x="256.4" y="195.8">58</text>
<text x="414.6" y="194.9">60</text>
<text x="337.9" y="200.7">1</text>
<text x="325.1" y="255.5" transform="rotate(-90 325.1 255.5)">40</text>
<text x="256.4" y="299.3">60</text>
<text x="337.9" y="305.7">2</text>
</g>
<g font-size="3.5">
<text x="80.9" y="22.1">1 X BASE</text>
<text x="237" y="22.1">1 X PANNELLO POSTERIORE</text>
<text x="416.2" y="19.7">2 X LATERALI</text>
<text x="418.8" y="24">SCALA 1:5</text>
<text x="80.1" y="26.3">SCALA 1:5</text>
<text x="252.8" y="26.3">SCALA 1:5</text>
<text x="75.7" y="175.9">2 X BASE CASSETTO</text>
<text x="84.7" y="180.1">SCALA 1:5</text>
<text x="420.9" y="201.9">2 X RETRO CASSETTO</text>
<text x="235.8" y="205.8">2 X FRONTALE CASSETTO</text>
<text x="249.5" y="210">SCALA 1:5</text>
<text x="431.3" y="206.1">SCALA 1:5</text>
<text x="418.1" y="274.2">4 X LATERALE CASSETTO</text>
<text x="431.3" y="278.5">SCALA 1:5</text>
</g>
<g font-size="2.5">
<text x="51.3" y="8.3">1</text>
<text x="106" y="8.3">2</text>
<text x="156" y="8.3">3</text>
<text x="206" y="8.3">4</text>
<text x="256" y="8.3">5</text>
<text x="306" y="8.3">6</text>
<text x="356" y="8.3">7</text>
<text x="406" y="8.3">8</text>
<text x="456" y="8.3">9</text>
<text x="505.3" y="8.3">10</text>
<text x="555.3" y="8.3">11</text>
<text x="23" y="44.4">A</text>
<text x="569.3" y="46.7">A</text>
<text x="23" y="109.4">B</text>
<text x="569.3" y="109.4">B</text>
<text x="516.5" y="153">POLITECNICO DI MILANO</text>
<text x="516.5" y="156">SCUOLA DEL DESIGN</text>
<text x="22.9" y="159.4">C</text>
<text x="516.5" y="159">C.L. DESIGN DEGLI INTERNI</text>
<text x="569.2" y="159.4">C</text>
<text x="516.6" y="162.8">PROGETTO:</text>
<text x="22.9" y="209.4">D</text>
<text x="569.2" y="209.4">D</text>
<text x="516.6" y="212.8">CORSO:</text>
<text x="526.9" y="217.8">STRUMENTI E METODI</text>
<text x="530.7" y="220.8">DEL PROGETTO</text>
<text x="516.6" y="229.5">DOCENTE:</text>
<text x="529.3" y="235.9">MARCO FERRARA</text>
<text x="516.6" y="246.2">STUDENTI:</text>
<text x="529.4" y="252.6">YLENIA BARBERA</text>
<text x="23" y="259.4">E</text>
<text x="516.6" y="262.8">OGGETTO:</text>
<text x="569.3" y="259.4">E</text>
<text x="536.1" y="269.3">ABACO</text>
<text x="516.6" y="279.5">NOTE:</text>
<text x="540.1" y="285.9">-</text>
<text x="516.6" y="296.2">NOME FILE:</text>
<text x="518.3" y="302.3">METOD - MAXIMERA_191.049.84.dwg</text>
<text x="23" y="309.4">F</text>
<text x="569.4" y="309.4">F</text>
<text x="516.5" y="313.4">VERS</text>
<text x="556.1" y="313.4">DATA</text>
<text x="22.8" y="359.4">G</text>
<text x="516.6" y="358.4">A</text>
<text x="550.2" y="358.4">2017/05/23</text>
<text x="569.1" y="359.4">G</text>
<text x="516.6" y="362.9">TAVOLA NO.:</text>
<text x="550" y="363">007 DI</text>
<text x="560" y="363">017</text>
<text x="516.6" y="405.5">DATA:</text>
<text x="526.6" y="405.4">2017/05/23</text>
<text x="541.6" y="405.4">SCALA: 1:5 / 1:2</text>
<text x="22.9" y="409.4">H</text>
<text x="49.5" y="413.4">1</text>
<text x="106" y="413.4">2</text>
<text x="156" y="413.4">3</text>
<text x="206" y="413.4">4</text>
<text x="256" y="413.4">5</text>
<text x="306" y="413.4">6</text>
<text x="356" y="413.4">7</text>
<text x="406" y="413.4">8</text>
<text x="456" y="413.4">9</text>
<text x="505.3" y="413.4">10</text>
<text x="516.5" y="408.4">REV:</text>
<text x="518.6" y="412.5">0</text>
<text x="526.6" y="408.4">A</text>
<text x="528.6" y="412.5">0.5m</text>
<text x="541.6" y="408.4">FORMATO:</text>
<text x="543.6" y="412.5">1.25m</text>
<text x="558" y="408.4">A2</text>
<text x="562" y="412.5">2.5m</text>
<text x="569.2" y="409.4">H</text>
<text x="20.2" y="415.5" transform="rotate(-90 20.2 415.5)">DIRECTORY: C:\USERS\YLENIA\DESKTOP\VV-D_4_CUCINA\METOD - MAXIMERA_191.049.84.DWG | PLOTTED ON: 09/06/2017 10:57:53 | BY USER: YLENIA</text>
</g>
</svg>
